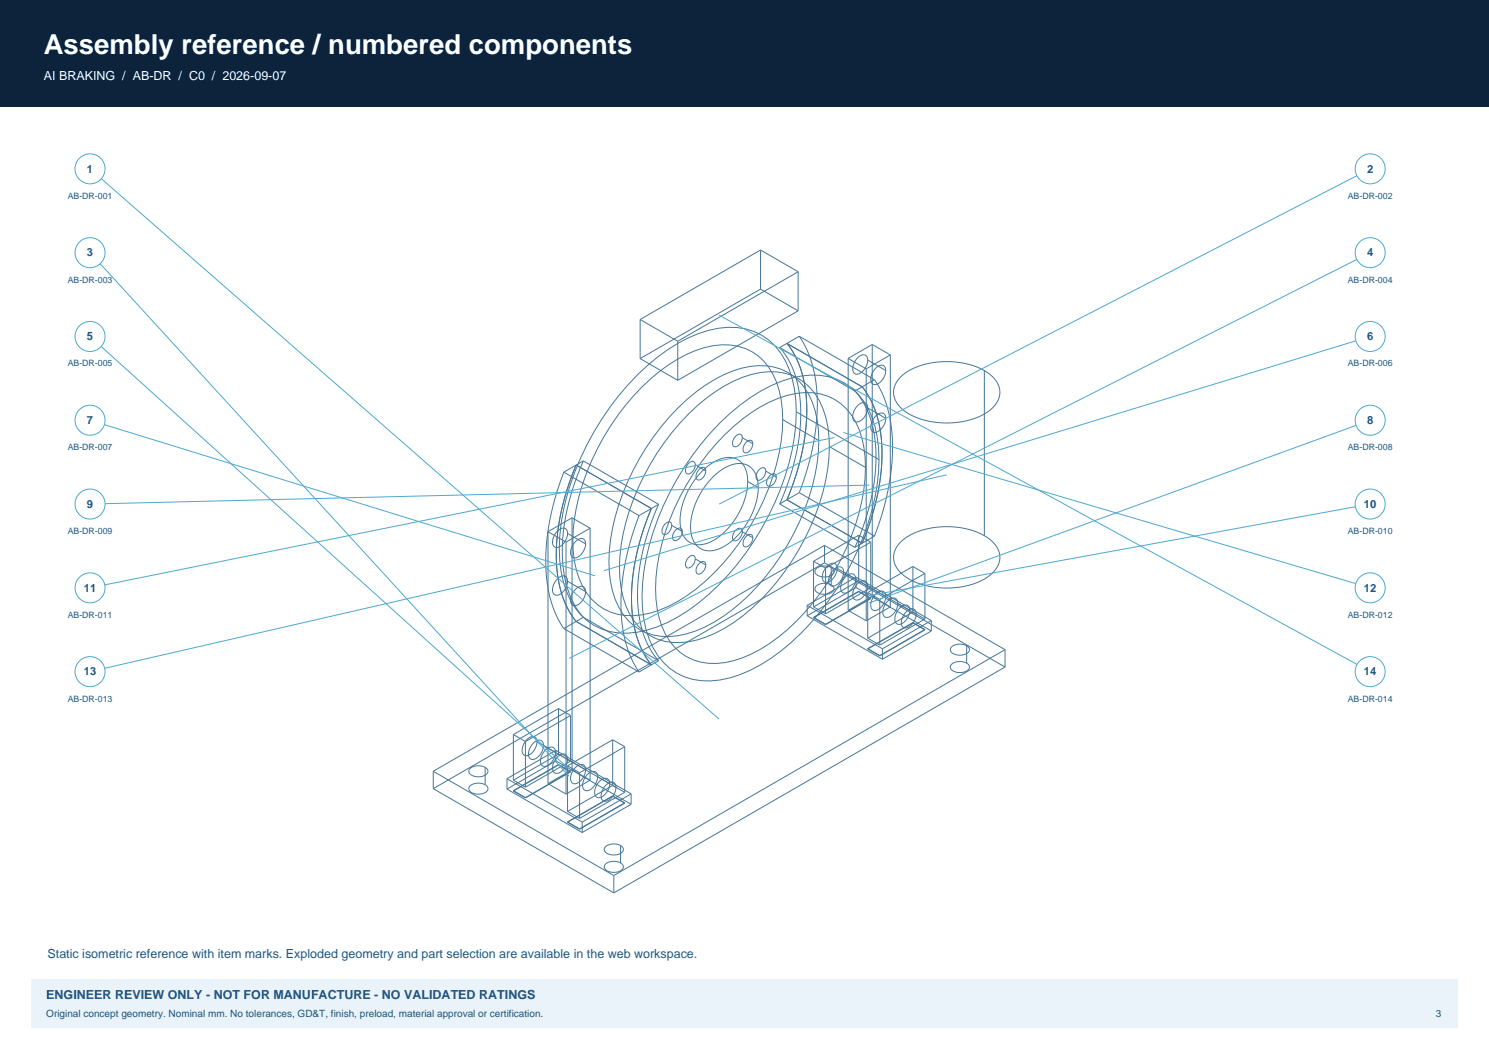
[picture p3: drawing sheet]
<svg xmlns="http://www.w3.org/2000/svg" width="420mm" height="297mm" viewBox="0 0 420 297" stroke-linecap="round" stroke-linejoin="round" font-family="sans-serif">
<path d="M0 0h420v30h-420z" fill-rule="evenodd" fill="#0d233b"/>
<path d="M8.8 276.2h402.4v13.7h-402.4z" fill-rule="evenodd" fill="#eaf3fa"/>
<g fill="none" stroke="#457798" stroke-width=".28">
<path d="M214.5 70.5l10.6 6.1M214.5 70.5v11M214.5 70.5l-33.9 19.6M225.1 76.6v11.1M225.1 76.6l-33.9 19.6M180.6 90.1l10.6 6.1M180.6 90.1v11M191.2 96.2v11.1M214.5 81.5l10.6 6.2M214.5 81.5l-33.9 19.6M219.9 98a27.5 27.5 0 0 1 6 19 64.4 64.4 0 0 1-6 25.1M219.9 98l21.2 12.3"/>
<path d="M222 96.9a30.4 30.4 0 0 1 5.5 20.4 67.8 67.8 0 0 1-5.5 23.7M222 96.9l21.2 12.2M222 96.9l-2.1 1.1M225.1 87.7l-33.9 19.6M225.4 94.8a35.4 35.4 0 0 1 5 22.8 73.7 73.7 0 0 1-5 21.4M225.4 94.8l21.3 12.3M225.4 94.8l-3.4 2.1M246 97.2l-6.8 3.9M246 97.2l5.1 2.9M246 97.2v71M179.7 105.8a43.9 43.9 0 0 1 22.9-13.2 17.2 17.2 0 0 1 20 11.5 43.9 43.9 0 0 1 0 26.4 77.6 77.6 0 0 1-25.6 39.6 36.8 36.8 0 0 1-20 8.5 17 17 0 0 1-17.2-11.8 43.9 43.9 0 0 1 0-26.4 79.3 79.3 0 0 1 19.9-34.6zM180.6 101.1l10.6 6.2"/>
<path d="M181.1 109.2a38.9 38.9 0 0 1 20.2-11.7 15.3 15.3 0 0 1 17.7 10.2 38.9 38.9 0 0 1 0 23.4 67.8 67.8 0 0 1-25.2 36.9 28.2 28.2 0 0 1-17.4 5.6 15.1 15.1 0 0 1-13-10.4 38.9 38.9 0 0 1 0-23.4 70.2 70.2 0 0 1 17.7-30.6zM191.2 115.1a38.9 38.9 0 0 1 20.3-11.7 15.3 15.3 0 0 1 17.7 10.2 38.9 38.9 0 0 1 0 23.4 67.8 67.8 0 0 1-25.3 36.9 28.2 28.2 0 0 1-17.3 5.6 15.1 15.1 0 0 1-13.1-10.4 38.9 38.9 0 0 1 0-23.4 70.2 70.2 0 0 1 17.7-30.6zM194.2 116.8a38.9 38.9 0 0 1 20.3-11.7 15.3 15.3 0 0 1 17.7 10.2 38.9 38.9 0 0 1 0 23.4 67.8 67.8 0 0 1-25.3 36.9 28.2 28.2 0 0 1-17.4 5.6 15.1 15.1 0 0 1-13-10.4 38.9 38.9 0 0 1 0-23.4 70.2 70.2 0 0 1 17.7-30.6zM203.1 119.3a43.9 43.9 0 0 1 22.9-13.2 17.2 17.2 0 0 1 19.9 11.5 43.9 43.9 0 0 1 0 26.4 77.6 77.6 0 0 1-25.6 39.6 36.8 36.8 0 0 1-19.9 8.5 17 17 0 0 1-17.3-11.8 43.9 43.9 0 0 1 0-26.4 79.3 79.3 0 0 1 20-34.6zM220.8 118.4l10.2 5.8M224.6 116.2l23.3 13.4M239.2 101.1l5.1 2.9M239.2 101.1v71.1M241.1 110.3a27.5 27.5 0 0 1 6 18.9 64.4 64.4 0 0 1-6 25.2M241.9 114.4a1.54 1.54 0 0 1 2.7-.1 4 4 0 0 1-3 4.7 1.87 1.87 0 0 1-.8-2.9zM241.9 100.9a1.54 1.54 0 0 1 2.7-.1 4 4 0 0 1-3 4.7 1.87 1.87 0 0 1-.8-2.9zM243.2 109.1a30.4 30.4 0 0 1 5.6 20.5 67.8 67.8 0 0 1-5.6 23.6"/>
<path d="M243.2 109.1l-2.1 1.2M244.3 104v71.1M244.8 115.1l5.1 2.9M244.8 101.6l5.1 2.9M246.7 107.1a35.4 35.4 0 0 1 4.9 22.7 73.7 73.7 0 0 1-4.9 21.4M246.7 107.1l-3.5 2M247 117.3a1.54 1.54 0 0 1 2.7-.1 4 4 0 0 1-3 4.8 1.87 1.87 0 0 1-.8-2.9zM247 103.9a1.54 1.54 0 0 1 2.7-.1 4 4 0 0 1-3 4.7 1.87 1.87 0 0 1-.8-2.9zM251.1 100.1v71.1M251.1 100.1l-6.8 3.9M254 106.3a20.5 20.5 0 0 1 16.9-4 14.9 14.9 0 0 1 10.2 5.4 5.7 5.7 0 0 1-1.8 7.9 22.5 22.5 0 0 1-19.8 2.5 10.6 10.6 0 0 1-7.2-5.9 5.7 5.7 0 0 1 1.7-5.9zM277.7 104.5v46.6"/>
<path d="M159 133.2a62.7 62.7 0 0 0-4.3 33.3 28.1 28.1 0 0 0 4.3 10.8M159 133.2l21.3 12.2M162.5 131.2a60.3 60.3 0 0 0-5.1 31.8 25.6 25.6 0 0 0 5.1 12.3M162.5 131.2l21.2 12.2M162.5 131.2l-3.5 2M164.5 130l-2 1.2M164.5 130a58 58 0 0 0-5.4 32.1 23.6 23.6 0 0 0 5.4 12M164.5 130l21.3 12.2M194.3 130.7a1.03 1.03 0 0 1 1.4-.5 1.03 1.03 0 0 1 .3 1.5 2 2 0 0 1-2.3 1.8 2.24 2.24 0 0 1 .6-2.8zM196.1 131.1l3 1.7M197.2 132.4a1.03 1.03 0 0 1 1.5-.5 1.03 1.03 0 0 1 .3 1.5 2 2 0 0 1-2.4 1.8 2.24 2.24 0 0 1 .6-2.8zM198.1 132.9a10.4 10.4 0 0 1 8.7-3.8 5.7 5.7 0 0 1 4.1 5.8 20.6 20.6 0 0 1-10.4 17.9 5.6 5.6 0 0 1-7.4-1.2 12.3 12.3 0 0 1 0-11 22.7 22.7 0 0 1 5-7.7z"/>
<path d="M201.1 134.6a10.4 10.4 0 0 1 8.7-3.7 5.7 5.7 0 0 1 4 5.7 20.6 20.6 0 0 1-10.3 17.9 5.6 5.6 0 0 1-7.4-1.2 12.3 12.3 0 0 1 0-11 22.7 22.7 0 0 1 5-7.7zM204.4 122.7a38.9 38.9 0 0 1 20.2-11.7 15.3 15.3 0 0 1 17.7 10.2 38.9 38.9 0 0 1 0 23.4 67.8 67.8 0 0 1-25.2 36.9 28.2 28.2 0 0 1-17.4 5.6 15.1 15.1 0 0 1-13-10.4 38.9 38.9 0 0 1 0-23.4 70.2 70.2 0 0 1 17.7-30.6zM207.5 123a1.03 1.03 0 0 1 1.5-.4 1.03 1.03 0 0 1 .3 1.4 2 2 0 0 1-2.4 1.9 2.24 2.24 0 0 1 .6-2.9zM209.4 123.4l2.9 1.8M210.5 124.7a1.03 1.03 0 0 1 1.4-.4 1.03 1.03 0 0 1 .4 1.5 2 2 0 0 1-2.4 1.8 2.24 2.24 0 0 1 .6-2.9zM210.9 135.8l3 1.7M214.2 132.5a1.03 1.03 0 0 1 1.4-.5 1.03 1.03 0 0 1 .3 1.5 2 2 0 0 1-2.3 1.8 2.24 2.24 0 0 1 .6-2.8zM216 132.9l3 1.7M217.1 134.2a1.03 1.03 0 0 1 1.5-.5 1.03 1.03 0 0 1 .3 1.5 2 2 0 0 1-2.4 1.8 2.24 2.24 0 0 1 .6-2.8zM225.4 139l21.3 12.2M225.4 139l-3.4 2M233.9 126l10.2 5.8"/>
<path d="M154.6 150l5.1 2.9M154.6 150v71M157.2 149.8a1.54 1.54 0 0 1 2.8-.1 4 4 0 0 1-3.1 4.7 1.87 1.87 0 0 1-.8-2.9zM159.7 152.9v71.1M160.1 150.5l5.1 2.9M161.4 146l-6.8 4M161.4 146l5.1 3M161.4 146v71.1M162.3 152.7a1.54 1.54 0 0 1 2.8-.1 4 4 0 0 1-3.1 4.8 1.87 1.87 0 0 1-.8-2.9zM166.5 149v71.1M166.5 149l-6.8 3.9M180.3 145.4a62.7 62.7 0 0 0-4.4 33.3 28.1 28.1 0 0 0 4.4 10.8"/>
<path d="M183.7 143.4a60.3 60.3 0 0 0-5.1 31.9 25.6 25.6 0 0 0 5.1 12.2M183.7 143.4l-3.4 2M185.8 142.2l-2.1 1.2M185.8 142.2a58 58 0 0 0-5.4 32.1 23.6 23.6 0 0 0 5.4 12.1M187.6 147.8a1.03 1.03 0 0 1 1.5-.5 1.03 1.03 0 0 1 .3 1.5 2 2 0 0 1-2.4 1.8 2.24 2.24 0 0 1 .6-2.8zM189.5 148.2l2.9 1.7M190.6 149.5a1.03 1.03 0 0 1 1.4-.5 1.03 1.03 0 0 1 .4 1.5 2 2 0 0 1-2.4 1.8 2.24 2.24 0 0 1 .6-2.8zM194.3 157.2a1.03 1.03 0 0 1 1.4-.5 1.03 1.03 0 0 1 .3 1.5 2 2 0 0 1-2.3 1.9 2.24 2.24 0 0 1 .6-2.9zM196.1 157.6l3 1.7M197.2 158.9a1.03 1.03 0 0 1 1.5-.4 1.03 1.03 0 0 1 .3 1.4 2 2 0 0 1-2.4 1.9 2.24 2.24 0 0 1 .6-2.9zM207.5 149.5a1.03 1.03 0 0 1 1.5-.4 1.03 1.03 0 0 1 .3 1.5 2 2 0 0 1-2.4 1.8 2.24 2.24 0 0 1 .6-2.9zM209.4 150l2.9 1.7"/>
<path d="M210.5 151.3a1.03 1.03 0 0 1 1.4-.5 1.03 1.03 0 0 1 .4 1.5 2 2 0 0 1-2.4 1.8 2.24 2.24 0 0 1 .6-2.8zM219.9 142.1l21.2 12.3M222 141l21.2 12.2M222 141l-2.1 1.1M229.5 158.3v12.9M229.5 158.3l3.4 2M232.6 153.8l-110.4 63.7M232.6 153.8l50.9 29.4M232.6 158.7l-110.4 63.7M232.6 153.8v4.9M232.6 158.7l50.9 29.4M233.3 159.7a1.52 1.52 0 0 1 2.7-.1 4 4 0 0 1-3 4.7 1.85 1.85 0 0 1-.8-2.9z"/>
<path d="M242.2 151l3.4 1.9M242.2 151v12.8M242.2 151l-12.7 7.3M243.2 153.2l-2.1 1.2M245.6 152.9v12.9M245.6 152.9l-12.7 7.4M246.7 151.2l-3.5 2M254 152.9a20.5 20.5 0 0 1 16.9-4.1 14.9 14.9 0 0 1 10.2 5.4 5.7 5.7 0 0 1-1.8 8 22.5 22.5 0 0 1-19.8 2.5 10.6 10.6 0 0 1-7.2-6 5.7 5.7 0 0 1 1.7-5.8zM257.5 159.8l3.4 1.9M257.5 159.8v12.8M257.5 159.8l-12.7 7.3M157.2 163.3a1.54 1.54 0 0 1 2.8-.1 4 4 0 0 1-3.1 4.7 1.87 1.87 0 0 1-.8-2.9z"/>
<path d="M159 177.3l21.3 12.2M160.1 163.9l5.1 3M162.3 166.2a1.54 1.54 0 0 1 2.8-.1 4 4 0 0 1-3.1 4.7 1.87 1.87 0 0 1-.8-2.9zM162.5 175.3l21.2 12.2M162.5 175.3l-3.5 2M164.5 174.1l-2 1.2M164.5 174.1l21.3 12.3M227.7 170.7l21.2 12.3M227.7 170.7v3M227.7 173.7l21.2 12.2M229.5 171.2l3.4 1.9M229.5 174.1l3.4 2"/>
<path d="M229.5 174.1v.1M229.5 174.2l3.4 2M230.2 160.4a3.5 3.5 0 0 1 5 .5 2.11 2.11 0 0 1-2.6 1.8 2.11 2.11 0 0 1-2.7-1.8zM230.2 165.3a3.5 3.5 0 0 1 5 .5 2.11 2.11 0 0 1-2.6 1.8 2.11 2.11 0 0 1-2.7-1.8zM232.9 160.3v12.8M232.9 176.1v.1M234.5 160.1v4.9M235.1 160.7a1.54 1.54 0 0 1 2.7-.1 4 4 0 0 1-3 4.7 1.87 1.87 0 0 1-.8-2.9zM236.1 160.3l22.3 12.9M238 161.4l3.4 1.9M238.5 162.7a1.54 1.54 0 0 1 2.7-.1 4 4 0 0 1-3 4.7 1.87 1.87 0 0 1-.8-2.9zM239.2 172.2l5.1 2.9"/>
<path d="M241.5 162.8l-13.8 7.9M241.5 162.8l21.2 12.2M241.5 165.7l-13.8 8M241.5 162.8v2.9M241.5 165.7l21.2 12.3M241.9 164.6a1.54 1.54 0 0 1 2.7-.1 4 4 0 0 1-3 4.8 1.87 1.87 0 0 1-.8-2.9zM242.2 163.8l3.4 2M242.2 163.8l-12.7 7.4M242.2 166.8l3.4 1.9M242.2 166.8l-12.7 7.3M242.2 166.8v.1M242.2 166.9l3.4 1.9"/>
<path d="M242.2 166.9l-12.7 7.3M244.8 180l3.4 2M244.8 167.1l3.4 2M244.8 167.1v12.9M244.8 165.3l5.1 2.9M245.6 165.8l-12.7 7.3M245.6 168.7l-12.7 7.4M245.6 168.7v.1M245.6 168.8l-12.7 7.4M246 168.2l-6.8 4M246 168.2l5.1 3M247 167.6a1.54 1.54 0 0 1 2.7-.1 4 4 0 0 1-3 4.7 1.87 1.87 0 0 1-.8-2.9z"/>
<path d="M248.2 169.1v12.9M250.4 169.5a1.54 1.54 0 0 1 2.7-.1 4 4 0 0 1-3 4.8 1.87 1.87 0 0 1-.8-2.9zM251.1 171.2l-6.8 3.9M253.2 170.2l3.4 2M253.8 171.5a1.54 1.54 0 0 1 2.7-.1 4 4 0 0 1-3 4.7 1.87 1.87 0 0 1-.8-2.9zM255.6 172.6a1.52 1.52 0 0 1 2.7-.2 4 4 0 0 1-3 4.7 1.85 1.85 0 0 1-.8-2.8zM257.5 172.6l3.4 2M257.5 172.6l-12.7 7.4M257.5 175.6l3.4 1.9M257.5 175.6l-12.7 7.3M257.5 175.6v.1M257.5 175.7l3.4 2"/>
<path d="M257.5 175.7l-12.7 7.4M260.9 174.6l-12.7 7.4M260.9 177.5l-12.7 7.4M260.9 161.7v12.9M260.9 161.7l-12.7 7.4M260.9 177.5v.2M260.9 177.7l-12.7 7.3M262.7 178l-13.8 7.9M262.7 175v3M262.7 175l-13.8 8M157.5 199.8l3.4 2M157.5 199.8v12.9"/>
<path d="M157.5 199.8l-12.7 7.4M183.7 187.5l-3.4 2M185.8 186.4l-2.1 1.1M244.8 182.9l3.4 2M244.8 182.9v.2M244.8 183.1l3.4 1.9M248.2 184.9v.1M248.9 183v2.9M268.4 182.5a3.5 3.5 0 0 1 5 .5 2.11 2.11 0 0 1-2.6 1.8 2.11 2.11 0 0 1-2.7-1.8zM268.4 187.4a3.5 3.5 0 0 1 5 .5 2.11 2.11 0 0 1-2.6 1.8 2.11 2.11 0 0 1-2.7-1.8zM272.7 182.1v4.9M283.5 188.1l-110.4 63.7"/>
<path d="M283.5 183.2v4.9M283.5 183.2l-110.4 63.7M122.2 217.5l50.9 29.4M122.2 217.5v4.9M132.6 216.8a3.5 3.5 0 0 1 5 .5 2.11 2.11 0 0 1-2.7 1.8 2.11 2.11 0 0 1-2.6-1.8zM136.8 216.4v4.9M143 219.6l21.2 12.3M143 219.6v3M144.8 207.2v12.9M144.8 207.2l3.4 1.9M148.2 209.1v12.9M148.7 208.6a1.52 1.52 0 0 1 2.6-.1 4 4 0 0 1-3 4.6 1.85 1.85 0 0 1-.8-2.8z"/>
<path d="M150.4 209.6a1.54 1.54 0 0 1 2.8-.1 4 4 0 0 1-3.1 4.7 1.87 1.87 0 0 1-.8-2.9zM151.5 209.2l22.3 12.9M153.3 210.3l3.4 1.9M153.8 211.6a1.54 1.54 0 0 1 2.8-.2 4 4 0 0 1-3.1 4.8 1.87 1.87 0 0 1-.8-2.9zM156.8 211.7l-13.8 7.9M156.8 211.7l21.2 12.2M156.8 214.6l-13.8 8M156.8 211.7v2.9M156.8 214.6l21.2 12.3M157.2 213.5a1.54 1.54 0 0 1 2.8-.1 4 4 0 0 1-3.1 4.7 1.87 1.87 0 0 1-.8-2.9zM157.5 212.7l3.4 2M157.5 212.7l-12.7 7.4"/>
<path d="M157.5 215.6l3.4 2M157.5 215.6l-12.7 7.4M157.5 215.6v.2M157.5 215.8l3.4 1.9M157.5 215.8l-12.7 7.3M160.1 216l3.4 2M160.1 216v12.9M160.1 214.2l5.1 2.9M160.9 214.7l-12.7 7.3M160.9 217.6l-12.7 7.4M160.9 201.8v12.9M160.9 201.8l-12.7 7.3"/>
<path d="M160.9 217.6v.1M160.9 217.7l-12.7 7.4M161.4 217.1l-6.8 3.9M161.4 217.1l5.1 3M162.3 216.5a1.54 1.54 0 0 1 2.8-.2 4 4 0 0 1-3.1 4.8 1.87 1.87 0 0 1-.8-2.9zM163.5 218v12.8M165.7 218.4a1.54 1.54 0 0 1 2.7-.1 4 4 0 0 1-3 4.7 1.87 1.87 0 0 1-.8-2.9zM168.6 219.1l3.4 1.9M172.8 208.7l3.4 1.9M172.8 208.7v12.8M172.8 208.7l-12.7 7.3M176.2 210.6v12.9"/>
<path d="M176.2 210.6l-12.7 7.4M122.2 222.4l50.9 29.4M132.6 221.7a3.5 3.5 0 0 1 5 .5 2.11 2.11 0 0 1-2.7 1.8 2.11 2.11 0 0 1-2.6-1.8zM143 222.6l21.2 12.2M144.8 220.1l3.4 1.9M144.8 223l3.4 2M144.8 223v.1M144.8 223.1l3.4 2M148.2 225v.1M154.6 221l5.1 3M160.1 228.9l3.4 1.9M160.1 231.8l3.4 2"/>
<path d="M160.1 231.8v.1M160.1 231.9l3.4 2M163.5 233.8v.1M164.2 231.9v2.9M166.5 220.1l-6.8 3.9M169.1 220.4a1.54 1.54 0 0 1 2.7-.1 4 4 0 0 1-3 4.7 1.87 1.87 0 0 1-.8-2.9zM170.8 238.8a3.5 3.5 0 0 1 5 .5 2.11 2.11 0 0 1-2.7 1.9 2.11 2.11 0 0 1-2.6-1.9zM170.9 221.4a1.52 1.52 0 0 1 2.7-.1 4 4 0 0 1-3 4.7 1.85 1.85 0 0 1-.8-2.9zM172.8 221.5l3.4 2M172.8 221.5l-12.7 7.4M172.8 224.5l3.4 1.9M172.8 224.5l-12.7 7.3"/>
<path d="M172.8 224.5v.1M172.8 224.6l3.4 1.9M172.8 224.6l-12.7 7.3M175 238.5v4.9M176.2 223.5l-12.7 7.3M176.2 226.4l-12.7 7.4M176.2 226.4v.1M176.2 226.5l-12.7 7.4M178 226.9l-13.8 7.9M178 223.9v3M178 223.9l-13.8 8M170.8 243.7a3.5 3.5 0 0 1 5 .5 2.11 2.11 0 0 1-2.7 1.9 2.11 2.11 0 0 1-2.6-1.9z"/>
<path d="M173.1 246.9v4.9"/>
</g>
<path d="M25.4 47.6l177.4 155.2" fill="none" stroke="#4da8d0" stroke-width=".28"/>
<circle cx="25.4" cy="47.6" r="4.2" fill="#fff" stroke="#4da8d0" stroke-width=".28"/>
<path d="M386.5 47.6l-183.7 94.6" fill="none" stroke="#4da8d0" stroke-width=".28"/>
<circle cx="386.5" cy="47.6" r="4.2" fill="#fff" stroke="#4da8d0" stroke-width=".28"/>
<path d="M25.4 71.3l135.1 147.6" fill="none" stroke="#4da8d0" stroke-width=".28"/>
<circle cx="25.4" cy="71.3" r="4.2" fill="#fff" stroke="#4da8d0" stroke-width=".28"/>
<path d="M386.5 71.3l-226 114.4" fill="none" stroke="#4da8d0" stroke-width=".28"/>
<circle cx="386.5" cy="71.3" r="4.2" fill="#fff" stroke="#4da8d0" stroke-width=".28"/>
<path d="M25.4 94.9l135.1 122" fill="none" stroke="#4da8d0" stroke-width=".28"/>
<circle cx="25.4" cy="94.9" r="4.2" fill="#fff" stroke="#4da8d0" stroke-width=".28"/>
<path d="M386.5 94.9l-216.2 66.1" fill="none" stroke="#4da8d0" stroke-width=".28"/>
<circle cx="386.5" cy="94.9" r="4.2" fill="#fff" stroke="#4da8d0" stroke-width=".28"/>
<path d="M25.4 118.5l142.4 43.9" fill="none" stroke="#4da8d0" stroke-width=".28"/>
<circle cx="25.4" cy="118.5" r="4.2" fill="#fff" stroke="#4da8d0" stroke-width=".28"/>
<path d="M386.5 118.5l-141.3 51.5" fill="none" stroke="#4da8d0" stroke-width=".28"/>
<circle cx="386.5" cy="118.5" r="4.2" fill="#fff" stroke="#4da8d0" stroke-width=".28"/>
<path d="M245.2 136.8l-219.8 5.4" fill="none" stroke="#4da8d0" stroke-width=".28"/>
<circle cx="25.4" cy="142.2" r="4.2" fill="#fff" stroke="#4da8d0" stroke-width=".28"/>
<path d="M386.5 142.2l-141.3 25.8" fill="none" stroke="#4da8d0" stroke-width=".28"/>
<circle cx="386.5" cy="142.2" r="4.2" fill="#fff" stroke="#4da8d0" stroke-width=".28"/>
<path d="M235.4 123.4l-210 42.4" fill="none" stroke="#4da8d0" stroke-width=".28"/>
<circle cx="25.4" cy="165.8" r="4.2" fill="#fff" stroke="#4da8d0" stroke-width=".28"/>
<path d="M237.9 122l148.6 43.8" fill="none" stroke="#4da8d0" stroke-width=".28"/>
<circle cx="386.5" cy="165.8" r="4.2" fill="#fff" stroke="#4da8d0" stroke-width=".28"/>
<path d="M267 133.9l-241.6 55.5" fill="none" stroke="#4da8d0" stroke-width=".28"/>
<circle cx="25.4" cy="189.4" r="4.2" fill="#fff" stroke="#4da8d0" stroke-width=".28"/>
<path d="M202.8 88.9l183.7 100.5" fill="none" stroke="#4da8d0" stroke-width=".28"/>
<circle cx="386.5" cy="189.4" r="4.2" fill="#fff" stroke="#4da8d0" stroke-width=".28"/>
<text font-size="7.8" fill="#fff" x="12.3" y="15.2">Assembly reference / numbered components</text>
<text font-size="3.5" fill="#fff" x="12.3" y="22.6">AI BRAKING / AB-DR / C0 / 2026-09-07</text>
<text font-size="3.5" fill="#20577d" x="13.4" y="270.2">Static isometric reference with item marks. Exploded geometry and part selection are available in the web workspace.</text>
<text font-size="3.5" fill="#1b4e80" x="13.1" y="281.8">ENGINEER REVIEW ONLY - NOT FOR MANUFACTURE - NO VALIDATED RATINGS</text>
<g font-size="3.2" fill="#20577d">
<text x="24.5" y="48.7">1</text>
<text x="385.6" y="48.7">2</text>
<text x="24.5" y="72.3">3</text>
<text x="385.6" y="72.3">4</text>
<text x="24.5" y="96">5</text>
<text x="385.6" y="96">6</text>
<text x="24.5" y="119.6">7</text>
<text x="385.6" y="119.6">8</text>
<text x="24.5" y="143.2">9</text>
<text x="384.7" y="143.2">10</text>
<text x="23.6" y="166.9">11</text>
<text x="384.7" y="166.9">12</text>
<text x="23.6" y="190.5">13</text>
<text x="384.7" y="190.5">14</text>
</g>
<g font-size="2.8" fill="#1b4e80">
<text x="13.1" y="286.8">Original concept geometry. Nominal mm. No tolerances, GD&amp;T, finish, preload, material approval or certification.</text>
<text x="405" y="286.8">3</text>
</g>
<g font-size="2.5" fill="#20577d">
<text x="19.1" y="56.1">AB-DR-001</text>
<text x="380.2" y="56.1">AB-DR-002</text>
<text x="19.1" y="79.7">AB-DR-003</text>
<text x="380.2" y="79.7">AB-DR-004</text>
<text x="19.1" y="103.4">AB-DR-005</text>
<text x="380.2" y="103.4">AB-DR-006</text>
<text x="19.1" y="127">AB-DR-007</text>
<text x="380.2" y="127">AB-DR-008</text>
<text x="19.1" y="150.6">AB-DR-009</text>
<text x="380.2" y="150.6">AB-DR-010</text>
<text x="19.1" y="174.3">AB-DR-011</text>
<text x="380.2" y="174.3">AB-DR-012</text>
<text x="19.1" y="197.9">AB-DR-013</text>
<text x="380.2" y="197.9">AB-DR-014</text>
</g>
</svg>
